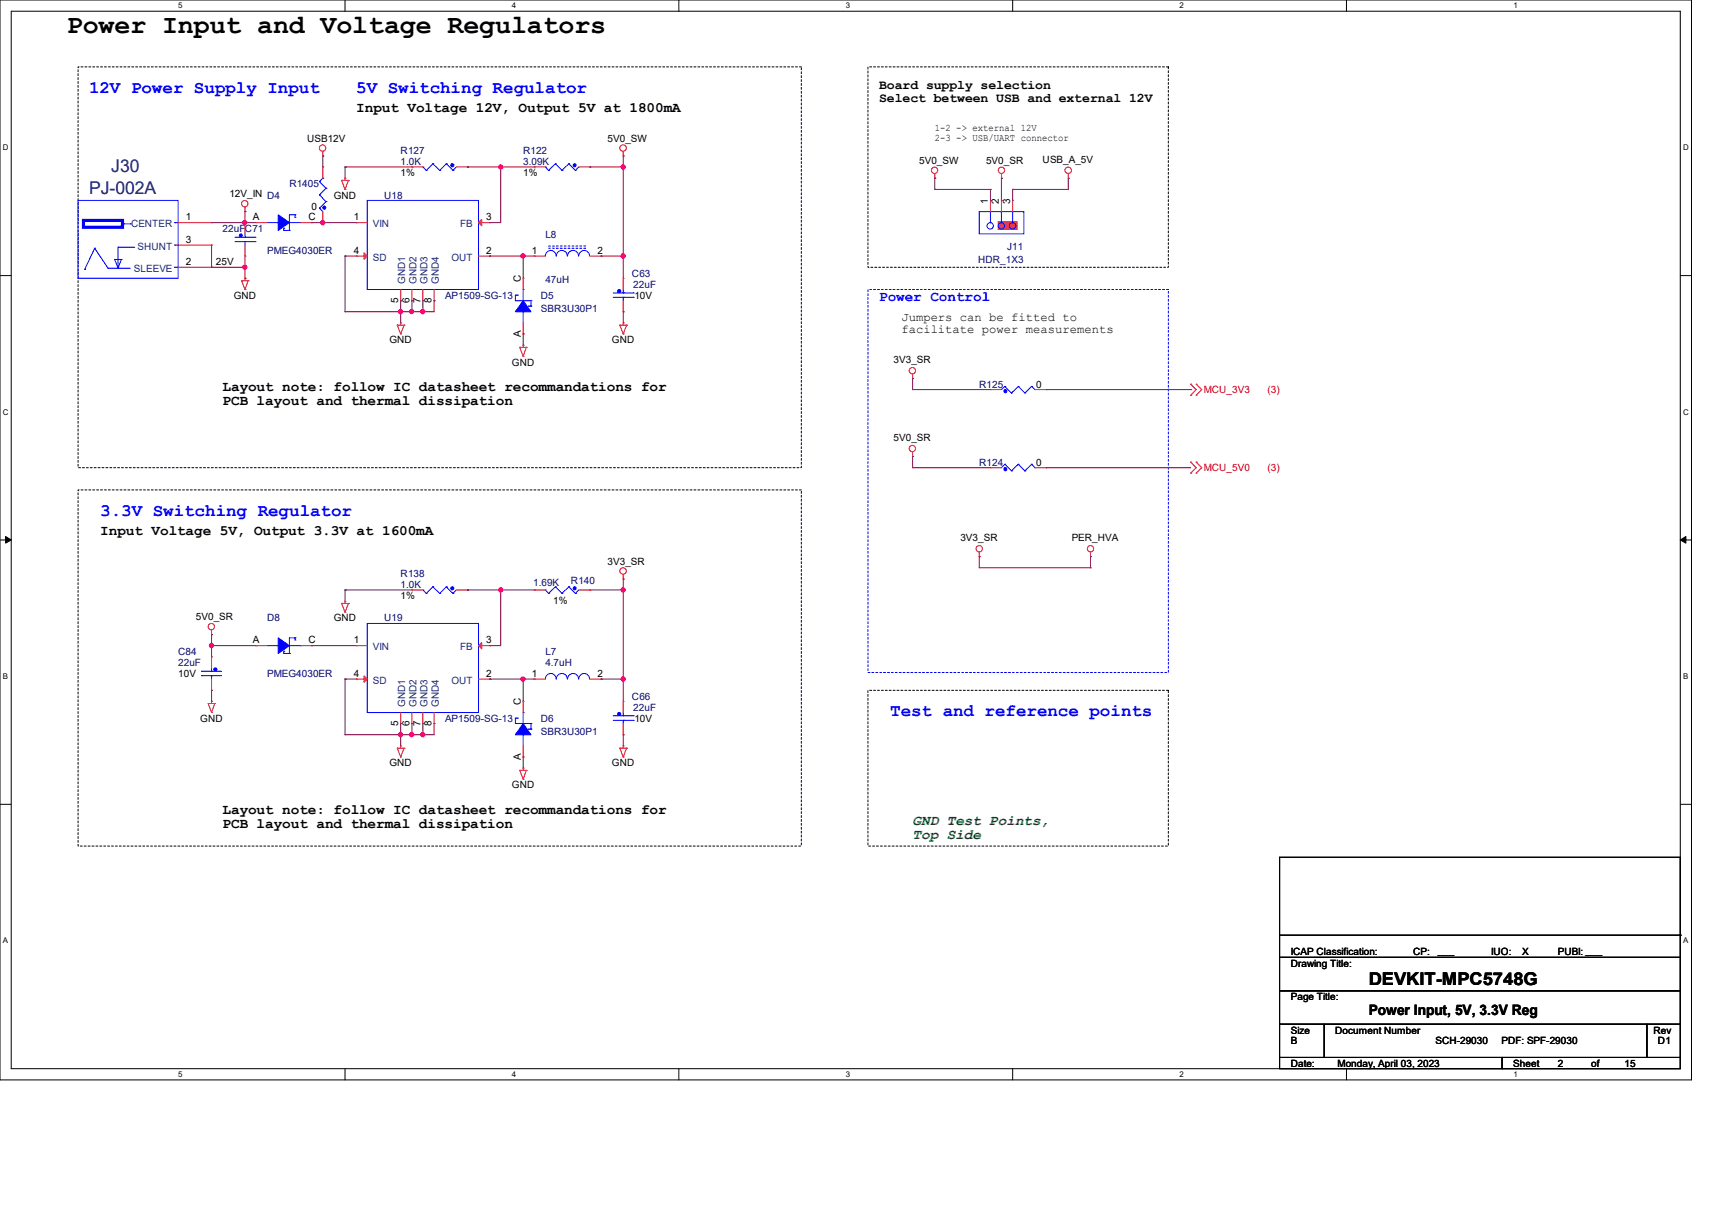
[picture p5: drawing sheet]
<svg xmlns="http://www.w3.org/2000/svg" width="297mm" height="210mm" viewBox="0 0 297 210" stroke-linecap="round" stroke-linejoin="round" font-family="sans-serif">
<path d="M0 0h293.5v187.3h-293.5zM1.9 1.9h289.6v183.4h-289.6z" fill="none" stroke="#000" stroke-width=".17"/>
<g fill="#fff">
<path d="M30.9 .2h.8v1.5h-.8z"/>
<path d="M30.9 185.5h.8v1.6h-.8z"/>
</g>
<path d="M59.9 0v1.9M59.9 185.3v2" fill="none" stroke="#000" stroke-width=".17"/>
<g fill="#fff">
<path d="M88.8 .2h.8v1.5h-.8z"/>
<path d="M88.8 185.5h.8v1.6h-.8z"/>
</g>
<path d="M117.8 0v1.9M117.8 185.3v2" fill="none" stroke="#000" stroke-width=".17"/>
<g fill="#fff">
<path d="M146.7 .2h.8v1.5h-.8z"/>
<path d="M146.7 185.5h.8v1.6h-.8z"/>
</g>
<path d="M175.7 0v1.9M175.7 185.3v2" fill="none" stroke="#000" stroke-width=".17"/>
<g fill="#fff">
<path d="M204.6 .2h.8v1.5h-.8z"/>
<path d="M204.6 185.5h.8v1.6h-.8z"/>
</g>
<path d="M233.6 0v1.9M233.6 185.3v2" fill="none" stroke="#000" stroke-width=".17"/>
<g fill="#fff">
<path d="M262.6 .2h.7v1.5h-.7z"/>
<path d="M262.6 185.5h.7v1.6h-.7z"/>
<path d="M.5 24.8h1v1.6h-1z"/>
<path d="M292 24.8h1v1.6h-1z"/>
<path d="M.5 70.7h1v1.5h-1z"/>
<path d="M292 70.7h1v1.5h-1z"/>
</g>
<path d="M0 47.8h1.9M291.5 47.8h2" fill="none" stroke="#000" stroke-width=".17"/>
<g fill="#fff">
<path d="M.5 116.5h.9v1.6h-.9z"/>
<path d="M292 116.5h.9v1.6h-.9z"/>
</g>
<path d="M0 93.6h1.9M291.5 93.6h2" fill="none" stroke="#000" stroke-width=".17"/>
<path d="M1 93l.9 .6-.9 .6zM291.5 93.6l1-.6v1.2z" fill="#000" stroke="#000" stroke-width=".17"/>
<g fill="#fff">
<path d="M.5 162.4h.9v1.5h-.9z"/>
<path d="M292 162.4h.9v1.5h-.9z"/>
</g>
<path d="M0 139.5h1.9M291.5 139.5h2M222 148.7h69.5v17.3h-69.5zM222 166h69.5v5.8h-69.5zM222 171.8h69.5v5.8h-69.5zM222 177.6h7.7v5.8h-7.7zM222 162.2h69.5M229.7 177.6h56v5.8h-56zM285.7 177.6h5.8v5.8h-5.8zM291.5 162.2h.1M222 183.4h38.6v1.9h-38.6zM260.6 183.4h30.9v1.9h-30.9z" fill="none" stroke="#000" stroke-width=".17"/>
<path d="M13.5 11.6h125.5v69.5h-125.5zM150.6 11.6h52.1v34.8h-52.1zM13.5 85h125.5v61.7h-125.5zM150.6 119.7h52.1v27h-52.1z" fill="none" stroke="#000" stroke-width=".17" stroke-dasharray=".3"/>
<path d="M95.2 43.1h6.6M95.2 42.7h6.6M150.6 50.2h52.1v66.4h-52.1z" fill="none" stroke="#00f" stroke-width=".17" stroke-dasharray=".3"/>
<g fill="#f00" stroke="#f00" stroke-width=".17">
<path d="M83.6 38.1v1.1l-.6-.6z"/>
<path d="M63.2 43.9l.5 .5-.5 .6z"/>
<path d="M83.6 111.4v1.1l-.6-.5z"/>
<path d="M63.2 117.2l.5 .6-.5 .5z"/>
<path d="M173.2 38.4h3.2v1.4h-3.2z" fill-rule="evenodd"/>
</g>
<g fill="none" stroke="#f00" stroke-width=".17">
<path d="M30.9 38.6h5.8M36.7 38.6h.1M42.5 36.7h.1M42.5 38.6h.1M42.5 35.9v.8M42.5 38.6v2M44.4 38.6h.1M44.4 38.6h2M52.2 38.6h1.9M54.1 38.6h.1M56 27.1h.1M56 38.6h.1"/>
<path d="M56 29h.1M56 26.3v.8M56 29v1.9M56 36.7v1.9M59.3 31.3h.1M59.3 31.3h1.2M59.3 31.3l.6 1.6M59.9 30.9h.1M59.9 32.9h.1M59.9 30.9v.4M60.5 31.3h.1M60.5 31.3l-.6 1.6"/>
<path d="M61.8 38.6h.1M61.8 38.6h1.9M71.5 29h.1M71.5 29h1.9M79.2 29h1.9M81.1 29h.1M83 38.6h2M85 38.6h.1M92.7 29h.1M92.7 29h1.9M100.4 29h1.9M102.3 29h.1"/>
<path d="M108.1 27.1h.1M108.1 26.3v.8M162.2 30.9h.1M162.2 30.1v.8M171.8 34.8h.1M171.8 34.8v1.9M173.7 30.9h.1M173.7 34.8h.1M173.7 30.1v.8M173.7 34.8v1.9M175.7 34.8h.1M175.7 34.8v1.9"/>
<path d="M185.3 30.9h.1M185.3 30.1v.8M30.9 46.4h5.8M30.9 42.5h5.8M36.7 46.4h.1M36.7 42.5h.1M41.9 48.7h.1M41.9 48.7h1.2M41.9 48.7l.6 1.5M42.5 48.3h.1M42.5 50.2h.1M42.5 44.4h.1"/>
<path d="M42.5 42.5v1.9M42.5 48.3v.4M43.1 48.7h.1M43.1 48.7l-.6 1.5M61.8 44.4h.1M61.8 44.4h1.9M68.9 56.4h.1M68.9 56.4h1.2M68.9 56.4l.6 1.5M69.5 56h.1M69.5 57.9h.1M69.5 52.2h.1"/>
<path d="M69.5 50.2v2M69.5 56v.4M70.1 56.4h.1M70.1 56.4l-.6 1.5M71.5 52.2h.1M71.5 50.2v2M73.4 52.2h.1M73.4 50.2v2M75.3 52.2h.1M75.3 50.2v2M83 44.4h2M85 44.4h.1"/>
<path d="M90.8 59.9h.1M90.8 57.9h.1M90.8 48.3h.1M90.8 48.3v1.9M90.8 56v1.9M90.8 59.9v.3M92.7 44.4h.1M92.7 44.4h1.9M102.3 44.4h2M104.3 44.4h.1M107.5 56.4h.1M107.5 56.4h1.2"/>
<path d="M107.5 56.4l.6 1.5M108.1 56h.1M108.1 57.9h.1M108.1 48.3h.1M108.1 54.1h.1M108.1 48.3v1.9M108.1 52.2v1.9M108.1 56v.4M108.7 56.4h.1M108.7 56.4l-.6 1.5M90.2 60.2h.1M90.2 60.2h1.1"/>
<path d="M90.2 60.2l.6 1.6M90.8 61.8h.1M91.3 60.2h.1M91.3 60.2l-.5 1.6M158.3 79.2h.1M158.3 65.7h.1M158.3 64.9v.8M158.3 78.4v.8M171.8 67.6h.1M171.8 67.6h1.9M179.5 67.6h2M181.5 67.6h.1"/>
<path d="M206.6 68.5h.1M206.6 66.6h.1M206.6 66.6l.9 1-.9 .9M207.5 66.6h.1M207.5 68.5h.1M207.5 66.6l1 1-1 .9M108.1 99.6v.8M169.9 96.5h.1M169.9 95.8v.7M171.8 81.1h.1M171.8 81.1h1.9M179.5 81.1h2"/>
<path d="M181.5 81.1h.1M189.2 96.5h.1M189.2 95.8v.7M206.6 82h.1M206.6 80.1h.1M206.6 80.1l.9 1-.9 .9M207.5 80.1h.1M207.5 82h.1M207.5 80.1l1 1-1 .9M36.7 110.1h.1M36.7 113.9h.1M36.7 119.7h.1"/>
<path d="M36.7 109.3v.8M36.7 113.9v1.9M36.7 117.8v1.9M44.4 112h.1M44.4 112h2M52.2 112h1.9M54.1 112h.1M59.3 104.6h.1M59.3 104.6h1.2M59.3 104.6l.6 1.6M59.9 104.3h.1M59.9 106.2h.1"/>
<path d="M59.9 104.3v.3M60.5 104.6h.1M60.5 104.6l-.6 1.6M61.8 112h.1M61.8 117.8h.1M61.8 117.8h1.9M61.8 112h1.9M71.5 102.3h.1M71.5 102.3h1.9M79.2 102.3h1.9M81.1 102.3h.1M83 117.8h2"/>
<path d="M83 112h2M85 117.8h.1M85 112h.1M92.7 117.8h.1M92.7 102.3h.1M92.7 102.3h1.9M92.7 117.8h1.9M100.4 102.3h1.9M102.3 102.3h.1M102.3 117.8h2M104.3 117.8h.1M108.1 100.4h.1"/>
<path d="M36.1 122h.1M36.1 122h1.2M36.1 122l.6 1.6M36.7 121.6h.1M36.7 123.6h.1M36.7 121.6v.4M37.3 122h.1M37.3 122l-.6 1.6M68.9 129.8h.1M68.9 129.8h1.2M68.9 129.8l.6 1.5M69.5 129.4h.1"/>
<path d="M69.5 131.3h.1M69.5 125.5h.1M69.5 123.6v1.9M69.5 129.4v.4M70.1 129.8h.1M70.1 129.8l-.6 1.5M71.5 125.5h.1M71.5 123.6v1.9M73.4 125.5h.1M73.4 123.6v1.9M75.3 125.5h.1M75.3 123.6v1.9"/>
<path d="M90.2 133.6h.1M90.2 133.6h1.1M90.2 133.6l.6 1.5M90.8 133.2h.1M90.8 135.1h.1M90.8 131.3h.1M90.8 121.6h.1M90.8 121.6v2M90.8 129.4v1.9M90.8 133.2v.4M91.3 133.6h.1M91.3 133.6l-.5 1.5"/>
<path d="M107.5 129.8h.1M107.5 129.8h1.2M107.5 129.8l.6 1.5M108.1 129.4h.1M108.1 131.3h.1M108.1 121.6h.1M108.1 127.4h.1M108.1 121.6v2M108.1 125.5v1.9M108.1 129.4v.4M108.7 129.8h.1M108.7 129.8l-.6 1.5"/>
<circle cx="42.5" cy="35.3" r=".55"/>
<circle cx="56" cy="25.7" r=".55"/>
<circle cx="108.1" cy="25.7" r=".56"/>
<circle cx="162.1" cy="29.5" r=".55"/>
<circle cx="173.7" cy="29.5" r=".55"/>
<circle cx="185.3" cy="29.5" r=".56"/>
<circle cx="158.3" cy="77.8" r=".55"/>
<circle cx="158.3" cy="64.3" r=".55"/>
<circle cx="108.1" cy="99" r=".56"/>
<circle cx="169.9" cy="95.2" r=".55"/>
<circle cx="189.2" cy="95.2" r=".55"/>
<circle cx="36.7" cy="108.7" r=".55"/>
</g>
<g fill="none" stroke="#00f" stroke-width=".17">
<path d="M13.5 34.8h17.4v13.5h-17.4zM21.3 38.8h1.3M22.6 38.8h.1M30.3 38.6h.1M30.3 38.6h.6M46.4 38.6h1.9M48.3 38.6h.1M49.2 40h.1M49.2 39.6h.1M49.2 39.6v.4M49.2 40h1M50.2 40h.1"/>
<path d="M50.2 38.6h2M51.2 37.3h.1M51.2 37.7h.1M51.2 37.3h-1v2.7M51.2 37.3v.4M52.2 38.6h.1M55.4 36.1h.1M55.4 33.8h.1M55.4 31.5h.1M55.4 36.1l.6 .6M55.4 33.8l1.2 1.2M55.4 31.5l1.2 1.1"/>
<path d="M56 30.9h.1M56 30.9l-.6 .6M56.6 35h.1M56.6 32.6h.1M56.6 35l-1.2 1.1M56.6 32.6l-1.2 1.2M63.7 34.8h19.3v15.4h-19.3zM73.4 29h.1M73.4 29l.6 .5M74 29.5h.1M75.1 28.4h.1M75.1 28.4l1.2 1.1"/>
<path d="M75.1 28.4l-1.1 1.1M76.3 29.5h.1M77.4 28.4h.1M77.4 28.4l1.2 1.1M77.4 28.4l-1.1 1.1M78.6 29.5h.1M79.2 29l-.6 .5M94.6 29h.1M94.6 29l.6 .5M95.2 29.5h.1M96.4 28.4h.1M96.4 28.4l1.1 1.1"/>
<path d="M96.4 28.4l-1.2 1.1M97.5 29.5h.1M98.7 28.4h.1M98.7 28.4l1.1 1.1M98.7 28.4l-1.2 1.1M99.8 29.5h.1M100.4 29l-.6 .5M169.9 36.7h7.7v3.9h-7.7zM171.8 38.6h.1M171.8 36.7v1.9M173.7 38.6h.1M173.7 36.7v1.9"/>
<path d="M175.7 38.6h.1M175.7 36.7v1.9M14.7 46.7h.1M16.4 43.1h.1M16.4 43.1l2.4 3.4M16.4 43.1l-1.7 3.6M18.8 46.5h.1M18.8 46.5h3.8M19.9 45h.1M19.9 45l.6 1.5M19.9 45h1.1M20.5 42.9h.1"/>
<path d="M20.5 46.5h.1M20.5 42.9h2.9M20.5 42.9v3.6M21 45h.1M21 45l-.5 1.5M30.3 42.5h.1M30.3 46.4h.1M30.3 42.5h.6M30.3 46.4h.6M40.8 41.9h3.4M40.8 41.1h3.4M42.5 41.9h.1"/>
<path d="M42.5 41.1h.1M42.5 40.6v.5M42.5 41.9v.6M44.2 41.9h.1M44.2 41.1h.1M89.4 51.2h.1M89.4 51.2v1h2.7M89.4 51.2h.4M89.8 51.2h.1M90.8 54.1h.1M90.8 50.2h.1M90.8 50.2v2"/>
<path d="M90.8 54.1v1.9M91.7 53.1h.1M91.7 53.1h.4M92.1 52.2h.1M92.1 53.1h.1M92.1 52.2v.9M94.6 44.4a.93 .93 0 0 1 .9-1 .93 .93 0 0 1 1 1M96.5 44.4a.95 .95 0 0 1 1-1 .95 .95 0 0 1 .9 1M98.5 44.4a.95 .95 0 0 1 .9-1 .95 .95 0 0 1 1 1M100.4 44.4a.93 .93 0 0 1 .9-1 .93 .93 0 0 1 1 1M106.4 51.6h3.5M106.4 50.8h3.5"/>
<path d="M108.1 51.6h.1M108.1 50.8h.1M108.1 50.2v.6M108.1 51.6v.6M109.9 51.6h.1M109.9 50.8h.1M174.3 67h.1M174.3 67l-.6 .6M174.3 67l1.2 1.2M175.5 68.2h.1M176.7 67h.1M176.7 67l-1.2 1.2"/>
<path d="M176.7 67l1.1 1.2M177.8 68.2h.1M179 67h.1M179 67l-1.2 1.2M179 67l.5 .6M179.5 67.6h.1M174.3 80.5h.1M174.3 80.5l-.6 .6M174.3 80.5l1.2 1.2M175.5 81.7h.1M176.7 80.5h.1M176.7 80.5l-1.2 1.2"/>
<path d="M176.7 80.5l1.1 1.2M177.8 81.7h.1M179 80.5h.1M179 80.5l-1.2 1.2M179 80.5l.5 .6M179.5 81.1h.1M35 117.2h.1M35 116.4h.1M35 117.2h3.4M35 116.4h3.4M36.7 117.2h.1M36.7 116.4h.1"/>
<path d="M36.7 115.8v.6M36.7 117.2v.6M46.4 112h1.9M48.3 112h.1M49.2 113.3h.1M49.2 112.9h.1M49.2 113.3h1M49.2 112.9v.4M50.2 113.3h.1M50.2 112h2M51.2 110.6h.1M51.2 111h.1"/>
<path d="M51.2 110.6h-1v2.7M51.2 110.6v.4M52.2 112h.1M63.7 108.1h19.3v15.5h-19.3zM73.4 102.3h.1M73.4 102.3l.6 .6M74 102.9h.1M75.1 101.8h.1M75.1 101.8l1.2 1.1M75.1 101.8l-1.1 1.1M76.3 102.9h.1M77.4 101.8h.1"/>
<path d="M77.4 101.8l1.2 1.1M77.4 101.8l-1.1 1.1M78.6 102.9h.1M79.2 102.3l-.6 .6M94.6 102.3h.1M94.6 102.3l.6 .6M95.2 102.9h.1M96.4 101.8h.1M96.4 101.8l1.1 1.1M96.4 101.8l-1.2 1.1M96.5 117.8a.93 .93 0 0 0-1-1 .93 .93 0 0 0-.9 1M97.5 102.9h.1"/>
<path d="M98.4 117.8a.95 .95 0 0 0-.9-1 .95 .95 0 0 0-1 1M98.7 101.8h.1M98.7 101.8l1.1 1.1M98.7 101.8l-1.2 1.1M99.8 102.9h.1M100.4 117.8a.95 .95 0 0 0-1-1 .95 .95 0 0 0-.9 1M100.4 102.3l-.6 .6M102.3 117.8a.93 .93 0 0 0-1-1 .93 .93 0 0 0-.9 1M89.4 124.5h.1M89.4 124.5v1h2.7M89.4 124.5h.4M89.8 124.5h.1"/>
<path d="M90.8 127.4h.1M90.8 123.6h.1M90.8 123.6v1.9M90.8 127.4v2M91.7 126.4h.1M91.7 126.4h.4M92.1 125.5h.1M92.1 126.4h.1M92.1 125.5v.9M106.4 124.9h3.5M106.4 124.1h3.5M108.1 124.9h.1"/>
<path d="M108.1 124.1h.1M108.1 123.6v.5M108.1 124.9v.6M109.9 124.9h.1M109.9 124.1h.1"/>
<circle cx="171.8" cy="39.2" r=".55"/>
<circle cx="173.7" cy="39.2" r=".55"/>
<circle cx="175.7" cy="39.2" r=".56"/>
</g>
<path d="M14.5 38.2h6.8v1.2h-6.8z" fill="none" stroke="#00f" stroke-width=".55"/>
<g fill="#00f" stroke="#00f" stroke-width=".17">
<path d="M90.8 125.5l1.3 1.9h-2.7z" fill-rule="evenodd"/>
<path d="M48.3 110.6l1.9 1.4-1.9 1.3z" fill-rule="evenodd"/>
<path d="M90.8 52.2l1.3 1.9h-2.7z" fill-rule="evenodd"/>
<path d="M48.3 37.3l1.9 1.3-1.9 1.4z" fill-rule="evenodd"/>
<circle cx="37.4" cy="116.1" r=".28"/>
<circle cx="174.4" cy="81.4" r=".27"/>
<circle cx="78.5" cy="102" r=".28"/>
<circle cx="107.4" cy="123.8" r=".28"/>
<circle cx="78.5" cy="28.7" r=".28"/>
<circle cx="41.8" cy="40.8" r=".27"/>
<circle cx="99.7" cy="28.7" r=".27"/>
<circle cx="107.4" cy="50.5" r=".28"/>
<circle cx="174.4" cy="67.8" r=".27"/>
<circle cx="99.7" cy="102" r=".27"/>
<circle cx="56.2" cy="36" r=".27"/>
</g>
<g fill="none" stroke="#800040" stroke-width=".17">
<path d="M36.7 38.6h7.7M42.5 38.6h.1M42.5 36.7h.1M42.5 36.7v1.9M54.1 38.6h7.7M56 38.6h.1M56 27.1h.1M56 27.1v1.9M59.9 29h.1M59.9 29v1.9M59.9 29h11.6M61.8 38.6h.1"/>
<path d="M81.1 29h.1M81.1 29h11.6M85 38.6h.1M86.9 29h.1M86.9 29v9.6h-1.9M102.3 29h.1M102.3 29h5.8M108.1 27.1h.1M108.1 29h.1M108.1 27.1v21.2M162.2 30.9h.1M162.2 32.9h.1"/>
<path d="M162.2 30.9v2M162.2 32.9h9.6M171.8 32.9h.1M171.8 32.9v1.9M173.7 30.9h.1M173.7 30.9v3.9M175.7 32.9h.1M175.7 32.9v1.9M185.3 30.9h.1M185.3 30.9v2h-9.6M36.7 46.4h.1M36.7 42.5v3.9"/>
<path d="M36.7 46.4h5.8M42.5 46.4h.1M42.5 48.3h.1M42.5 44.4v3.9M59.9 44.4h.1M59.9 54.1h.1M59.9 44.4v9.7M59.9 44.4h1.9M69.5 52.2h.1M69.5 54.1h.1M69.5 52.2v3.8M71.5 52.2h.1"/>
<path d="M71.5 54.1h.1M71.5 52.2v1.9M73.4 52.2h.1M73.4 54.1h.1M73.4 52.2v1.9M75.3 52.2h.1M75.3 52.2v1.9h-15.4M85 44.4h.1M85 44.4h7.7M90.8 44.4h.1M90.8 57.9h.1M90.8 44.4v3.9"/>
<path d="M90.8 57.9v2M104.3 44.4h.1M104.3 44.4h3.8M108.1 44.4h.1M108.1 54.1h.1M108.1 54.1v1.9M158.3 67.6h.1M158.3 79.2h.1M158.3 65.7h.1M158.3 67.6h13.5M158.3 65.7v1.9M158.3 79.2v1.9"/>
<path d="M181.5 67.6h25.1M206.6 67.6h.1M158.3 81.1h.1M158.3 81.1h13.5M169.9 96.5h.1M169.9 96.5v2h19.3M181.5 81.1h.1M181.5 81.1h25.1M189.2 98.5h.1M189.2 96.5h.1M189.2 96.5v2M36.7 112h.1"/>
<path d="M36.7 119.7h.1M36.7 110.1h.1M36.7 112h7.7M36.7 110.1v3.8M36.7 119.7v1.9M54.1 112h.1M54.1 112h7.7M59.9 117.8h.1M59.9 102.3h.1M59.9 117.8h1.9M59.9 102.3v2M59.9 117.8v9.6"/>
<path d="M59.9 102.3h11.6M81.1 102.3h.1M81.1 102.3h11.6M85 117.8h.1M85 112h.1M85 117.8h7.7M86.9 102.3h.1M86.9 102.3v9.7h-1.9M90.8 117.8h.1M90.8 117.8v3.8M102.3 102.3h5.8M104.3 117.8h.1"/>
<path d="M104.3 117.8h3.8M108.1 117.8h.1M108.1 100.4h.1M108.1 102.3h.1M108.1 100.4v21.2M59.9 127.4h.1M69.5 125.5h.1M69.5 127.4h.1M69.5 125.5v3.9M71.5 125.5h.1M71.5 127.4h.1M71.5 125.5v1.9"/>
<path d="M73.4 125.5h.1M73.4 127.4h.1M73.4 125.5v1.9M75.3 125.5h.1M75.3 125.5v1.9h-15.4M90.8 131.3h.1M90.8 131.3v1.9M108.1 127.4h.1M108.1 127.4v2"/>
</g>
<g fill="#f0f" stroke="#f0f" stroke-width=".17">
<circle cx="69.5" cy="127.4" r=".37"/>
<circle cx="73.3" cy="127.4" r=".37"/>
<circle cx="71.4" cy="127.4" r=".37"/>
<circle cx="36.7" cy="112" r=".37"/>
<circle cx="90.7" cy="117.8" r=".37"/>
<circle cx="108.1" cy="117.8" r=".37"/>
<circle cx="108.1" cy="102.3" r=".37"/>
<circle cx="86.9" cy="102.3" r=".37"/>
<circle cx="69.5" cy="54" r=".37"/>
<circle cx="73.3" cy="54" r=".37"/>
<circle cx="71.4" cy="54" r=".37"/>
<circle cx="90.7" cy="44.4" r=".37"/>
<circle cx="108.1" cy="29" r=".37"/>
<circle cx="108.1" cy="44.4" r=".37"/>
<circle cx="86.9" cy="29" r=".37"/>
<circle cx="42.5" cy="38.6" r=".37"/>
<circle cx="42.5" cy="46.3" r=".37"/>
<circle cx="56" cy="38.6" r=".37"/>
</g>
<text font-size="4.6" x="11.6" y="5.8">Power Input and Voltage Regulators</text>
<g font-size="3" fill="#00f">
<text x="15.5" y="16.1">12V Power Supply Input</text>
<text x="61.8" y="16.1">5V Switching Regulator</text>
<text x="17.4" y="89.4">3.3V Switching Regulator</text>
<text x="154.4" y="124.2">Test and reference points</text>
</g>
<g font-size="3" fill="#000080">
<text x="19.3" y="29.8">J30</text>
<text x="15.5" y="33.7">PJ-002A</text>
</g>
<text font-size="3" x="237.4" y="170.8">DEVKIT-MPC5748G</text>
<g font-size="2.5">
<text x="61.8" y="19.5">Input Voltage 12V, Output 5V at 1800mA</text>
<text x="38.6" y="67.7">Layout note: follow IC datasheet recommandations for</text>
<text x="38.6" y="70.2">PCB layout and thermal dissipation</text>
<text x="17.4" y="92.8">Input Voltage 5V, Output 3.3V at 1600mA</text>
<text x="38.6" y="141.1">Layout note: follow IC datasheet recommandations for</text>
<text x="38.6" y="143.6">PCB layout and thermal dissipation</text>
<text x="237.4" y="176.1">Power Input, 5V, 3.3V Reg</text>
</g>
<text font-size="2.5" fill="#00f" x="152.5" y="52.3">Power Control</text>
<g font-size="2.5" fill="#008000">
<text x="158.3" y="143">GND Test Points,</text>
<text x="158.3" y="145.5">Top Side</text>
</g>
<g font-size="2.3">
<text x="152.5" y="15.4">Board supply selection</text>
<text x="152.5" y="17.7">Select between USB and external 12V</text>
</g>
<g font-size="2.1">
<text x="156.4" y="55.7">Jumpers can be fitted to</text>
<text x="156.4" y="57.8">facilitate power measurements</text>
</g>
<g font-size="1.7">
<text x="162.2" y="22.6">1-2 -&gt; external 12V</text>
<text x="53.3" y="24.6">USB12V</text>
<text x="105.4" y="24.6">5V0_SW</text>
<text x="159.5" y="28.4">5V0_SW</text>
<text x="162.2" y="24.4">2-3 -&gt; USB/UART connector</text>
<text x="171.1" y="28.4">5V0_SR</text>
<text x="180.9" y="28.3">USB_A_5V</text>
<text x="39.8" y="34.2">12V_IN D4</text>
<text x="57.9" y="34.5">GND</text>
<text x="69.5" y="30.6">1%</text>
<text x="90.8" y="30.6">1%</text>
<text x="171.4" y="35.3" transform="rotate(-90 171.4 35.3)">1</text>
<text x="173.3" y="35.3" transform="rotate(-90 173.3 35.3)">2</text>
<text x="175.3" y="35.3" transform="rotate(-90 175.3 35.3)">3</text>
<text x="32.3" y="38.2">1</text>
<text x="43.9" y="38.2">A</text>
<text x="53.5" y="38.2">C</text>
<text x="54.1" y="36.4">0</text>
<text x="61.4" y="38.2">1</text>
<text x="84.4" y="38.2">3</text>
<text x="32.3" y="45.9">2</text>
<text x="32.3" y="42.1">3</text>
<text x="37.5" y="46">25V</text>
<text x="61.4" y="44">4</text>
<text x="84.4" y="44">2</text>
<text x="92.3" y="44">1</text>
<text x="103.7" y="44">2</text>
<text x="40.6" y="51.8">GND</text>
<text x="69.1" y="52.5" transform="rotate(-90 69.1 52.5)">5</text>
<text x="71" y="52.5" transform="rotate(-90 71 52.5)">6</text>
<text x="72.9" y="52.5" transform="rotate(-90 72.9 52.5)">7</text>
<text x="74.9" y="52.5" transform="rotate(-90 74.9 52.5)">8</text>
<text x="90.3" y="48.9" transform="rotate(-90 90.3 48.9)">C</text>
<text x="110.1" y="51.8">10V</text>
<text x="67.6" y="59.5">GND</text>
<text x="90.3" y="58.5" transform="rotate(-90 90.3 58.5)">A</text>
<text x="106.2" y="59.5">GND</text>
<text x="88.8" y="63.4">GND</text>
<text x="155" y="63">3V3_SR</text>
<text x="179.7" y="67.3">0</text>
<text x="155" y="76.5">5V0_SR</text>
<text x="179.7" y="80.8">0</text>
<text x="166.6" y="93.9">3V3_SR</text>
<text x="185.9" y="93.9">PER_HVA</text>
<text x="105.4" y="98">3V3_SR</text>
<text x="34" y="107.6">5V0_SR</text>
<text x="57.9" y="107.8">GND</text>
<text x="69.5" y="103.9">1%</text>
<text x="96" y="104.7">1%</text>
<text x="43.9" y="111.5">A</text>
<text x="53.5" y="111.5">C</text>
<text x="61.4" y="111.5">1</text>
<text x="84.4" y="111.5">3</text>
<text x="30.9" y="117.4">10V</text>
<text x="61.4" y="117.3">4</text>
<text x="84.4" y="117.3">2</text>
<text x="92.3" y="117.3">1</text>
<text x="103.7" y="117.3">2</text>
<text x="34.8" y="125.2">GND</text>
<text x="69.1" y="125.9" transform="rotate(-90 69.1 125.9)">5</text>
<text x="71" y="125.9" transform="rotate(-90 71 125.9)">6</text>
<text x="72.9" y="125.9" transform="rotate(-90 72.9 125.9)">7</text>
<text x="74.9" y="125.9" transform="rotate(-90 74.9 125.9)">8</text>
<text x="90.3" y="122.2" transform="rotate(-90 90.3 122.2)">C</text>
<text x="110.1" y="125.2">10V</text>
<text x="90.3" y="131.9" transform="rotate(-90 90.3 131.9)">A</text>
<text x="67.6" y="132.9">GND</text>
<text x="88.8" y="136.7">GND</text>
<text x="106.2" y="132.9">GND</text>
<text x="223.9" y="167.6">Drawing Title:</text>
<text x="223.9" y="165.7">ICAP Classification:</text>
<text x="245.2" y="165.7">CP:</text>
<text x="249.4" y="165.5">___</text>
<text x="258.7" y="165.7">IUO:</text>
<text x="264.1" y="165.7">X</text>
<text x="270.3" y="165.7">PUBI: ___</text>
<text x="223.9" y="173.4">Page Title:</text>
<text x="223.9" y="179.2">Size</text>
<text x="231.6" y="179.2">Document Number</text>
<text x="286.9" y="179.2">Rev</text>
<text x="223.9" y="185">Date:</text>
<text x="223.9" y="181.1">B</text>
<text x="232.1" y="185">Monday, April 03, 2023</text>
<text x="249" y="181.1">SCH-29030</text>
<text x="260.5" y="181.1">PDF: SPF-29030</text>
<text x="262.5" y="185">Sheet</text>
<text x="270.2" y="185">2</text>
<text x="276" y="185">of</text>
<text x="281.8" y="185">15</text>
<text x="287.6" y="181.1">D1</text>
</g>
<g font-size="1.7" fill="#000080">
<text x="69.5" y="26.7">R127</text>
<text x="69.5" y="28.7">1.0K</text>
<text x="90.8" y="26.7">R122</text>
<text x="90.8" y="28.7">3.09K</text>
<text x="50.2" y="32.5">R1405</text>
<text x="66.6" y="34.5">U18</text>
<text x="38.6" y="40.2">22uFC71</text>
<text x="94.6" y="41.2">L8</text>
<text x="46.4" y="44.1">PMEG4030ER</text>
<text x="109.6" y="48">C63</text>
<text x="169.7" y="45.6">HDR_1X3</text>
<text x="174.7" y="43.3">J11</text>
<text x="77.2" y="51.8">AP1509-SG-13</text>
<text x="93.9" y="51.8">D5</text>
<text x="94.6" y="49.1">47uH</text>
<text x="109.9" y="49.9">22uF</text>
<text x="93.9" y="54.1">SBR3U30P1</text>
<text x="169.9" y="67.3">R125</text>
<text x="169.9" y="80.8">R124</text>
<text x="69.5" y="100.1">R138</text>
<text x="92.5" y="101.6">1.69K</text>
<text x="99.1" y="101.2">R140</text>
<text x="46.4" y="107.8">D8</text>
<text x="66.6" y="107.8">U19</text>
<text x="69.5" y="102">1.0K</text>
<text x="30.9" y="113.6">C84</text>
<text x="94.6" y="113.6">L7</text>
<text x="30.9" y="115.5">22uF</text>
<text x="46.4" y="117.4">PMEG4030ER</text>
<text x="94.6" y="115.5">4.7uH</text>
<text x="77.2" y="125.2">AP1509-SG-13</text>
<text x="93.9" y="125.2">D6</text>
<text x="109.6" y="121.3">C66</text>
<text x="109.9" y="123.2">22uF</text>
<text x="93.9" y="127.5">SBR3U30P1</text>
</g>
<g font-size="1.7" fill="#004080">
<text x="22.7" y="39.4">CENTER</text>
<text x="64.7" y="39.4">VIN</text>
<text x="79.8" y="39.4">FB</text>
<text x="23.2" y="47.2">SLEEVE</text>
<text x="23.9" y="43.3">SHUNT</text>
<text x="64.7" y="45.2">SD</text>
<text x="78.3" y="45.2">OUT</text>
<text x="70.3" y="49.2" transform="rotate(-90 70.3 49.2)">GND1</text>
<text x="72.3" y="49.2" transform="rotate(-90 72.3 49.2)">GND2</text>
<text x="74.2" y="49.2" transform="rotate(-90 74.2 49.2)">GND3</text>
<text x="76.1" y="49.2" transform="rotate(-90 76.1 49.2)">GND4</text>
<text x="64.7" y="112.8">VIN</text>
<text x="79.8" y="112.8">FB</text>
<text x="64.7" y="118.6">SD</text>
<text x="78.3" y="118.6">OUT</text>
<text x="70.3" y="122.6" transform="rotate(-90 70.3 122.6)">GND1</text>
<text x="72.3" y="122.6" transform="rotate(-90 72.3 122.6)">GND2</text>
<text x="74.2" y="122.6" transform="rotate(-90 74.2 122.6)">GND3</text>
<text x="76.1" y="122.6" transform="rotate(-90 76.1 122.6)">GND4</text>
</g>
<g font-size="1.7" fill="#f00">
<text x="208.9" y="68.2">MCU_3V3</text>
<text x="219.9" y="68.2">(3)</text>
<text x="208.9" y="81.7">MCU_5V0</text>
<text x="219.9" y="81.7">(3)</text>
</g>
<g font-size="1.4">
<text x="30.9" y="1.4">5</text>
<text x="88.8" y="1.4">4</text>
<text x="146.7" y="1.4">3</text>
<text x="204.6" y="1.4">2</text>
<text x="262.6" y="1.4">1</text>
<text x=".5" y="26.1">D</text>
<text x="292" y="26.1">D</text>
<text x=".5" y="71.9">C</text>
<text x="292" y="71.9">C</text>
<text x=".5" y="117.8">B</text>
<text x="292" y="117.8">B</text>
<text x=".5" y="163.6">A</text>
<text x="292" y="163.6">A</text>
<text x="30.9" y="186.8">5</text>
<text x="88.8" y="186.8">4</text>
<text x="146.7" y="186.8">3</text>
<text x="204.6" y="186.8">2</text>
<text x="262.6" y="186.8">1</text>
</g>
</svg>
